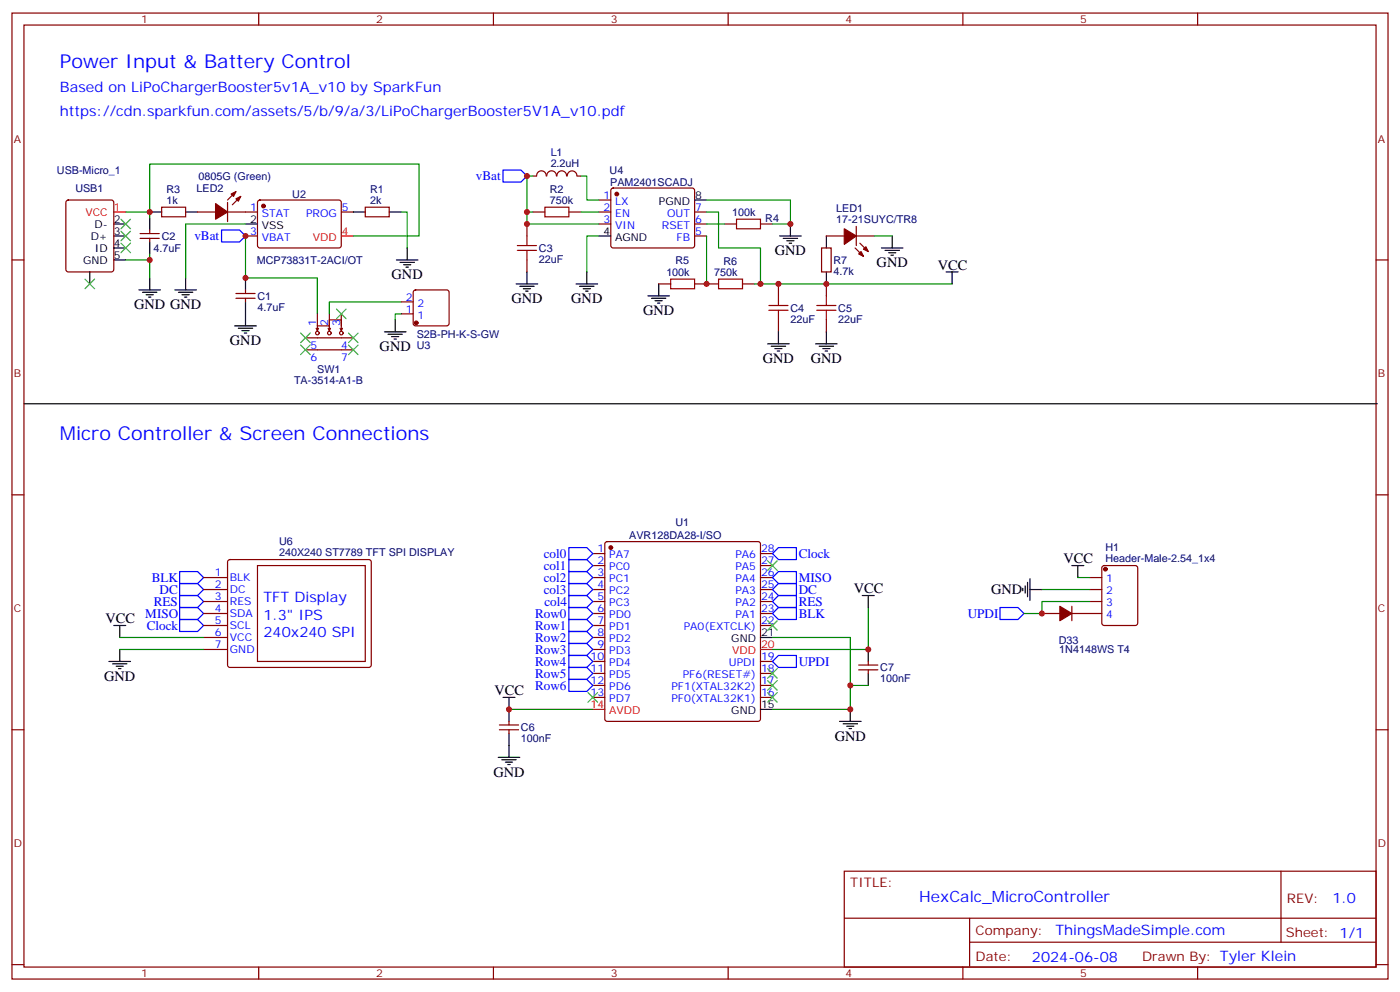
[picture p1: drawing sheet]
<svg xmlns="http://www.w3.org/2000/svg" width="412mm" height="292mm" viewBox="0 0 412 292" stroke-linecap="round" stroke-linejoin="round" font-family="sans-serif">
<g fill="none" stroke="#870000" stroke-width=".35">
<path d="M3.5 3.8h405.4v284.4h-405.4zM7.1 7.4h398.2v277.3h-398.2zM76.2 3.8v3.6M145.3 3.8v3.6M214.5 3.8v3.6M283.6 3.8v3.6M352.8 3.8v3.6M19.6 59.1l.5-.2h12.7l.7 .4v20l-.4 .7h-13l-.6-.4-.1-20zM67 59.6v5.6M69.5 56.4l-2.5 2.5M70.9 57.8l-2.5 2.5M76.1 59.1l.5-.2h23.5l.4 .7v13l-.7 .4-23.5-.1-.5-.6v-12.7z"/>
<path d="M157 51.8h1M158.1 51.8a1.41 1.41 0 0 1 1.4-1.5 1.41 1.41 0 0 1 1.4 1.5M161.1 51.8a1.41 1.41 0 0 1 1.4-1.5 1.41 1.41 0 0 1 1.4 1.5M164.1 51.8a1.41 1.41 0 0 1 1.4-1.5 1.41 1.41 0 0 1 1.4 1.5M167.1 51.8a1.41 1.41 0 0 1 1.4-1.5 1.41 1.41 0 0 1 1.4 1.5M170 51.8h1.1M176.4 58.9h3.5M180.2 55.6l.4-.2h23.3l.5 .2 .2 .5-.1 16.5-.6 .4-23.6-.1-.4-.6v-16.2zM3.5 76.5h3.6M41.3 70.2h5.6M41.3 68.8h5.6M44.1 67.7v1.1"/>
<path d="M44.1 70.2v1M47.6 61h7.1v2.8h-7.1zM58.2 62.4h5.3M67 62.4h8.8M72.3 69.5h3.5M100.5 62.4h3.6M107.6 61h7.1v2.8h-7.1zM155.2 65.9v3.6M155.2 76.5v3.5M157 62.4h3.5M167.6 62.4h3.5M176.4 62.4h3.5"/>
<path d="M176.4 65.9h3.5M204.6 62.4h3.5M204.6 69.5h3.5M204.6 65.9h3.5M213.4 65.9h3.6M224 65.9h3.5M242 73h2.8v7h-2.8zM243.4 69.5h5.3M251.9 73l2.5 2.5M252.2 69.5h5.3M252.2 66.6v5.7M253.3 71.6l2.5 2.4"/>
<path d="M405.3 76.5h3.6M69.5 87.8h5.6M69.5 86.4h5.6M72.3 85.3v1.1M72.3 87.8v1.1M90 99.4h14.1M93.1 96.6l.4 .7M93.5 92.4v3.5M93.8 96.6l-.3 .7M96.7 96.6l.3 .7M97 92.4v3.5v-1.7h3.5v3.1l.4-.7M97.4 96.6l-.4 .7v-1.4h-3.5v1.4"/>
<path d="M100.2 96.6l.3 .7M100.5 92.4v3.5M118.2 92.4h3.5M118.2 88.9h3.5M121.9 85.5l.5-.2h9.2l.5 .2 .2 .5v9.2l-.2 .5-.5 .2h-9.2l-.5-.2-.2-.5v-9.2zM194 83.6h3.6M204.6 83.6h7.1M218.7 83.6h3.5M229.3 83.6v3.5M229.3 94.2v3.5M243.4 83.6v3.5M243.4 94.2v3.5"/>
<path d="M90 103h14.1M3.5 145.7h3.6M178.4 159.6l.5-.2h44.4l.5 .2 .2 .5v51.5l-.2 .5-.5 .2h-44.4l-.5-.2-.2-.5v-51.5zM405.3 145.7h3.6M60 170h7M60 173.5h7M60 177.1h7M67.3 164.9l.4-.2h41l.5 .2 .2 .5-.1 30.6-.6 .5-41.2-.1-.5-.6v-30.4zM75.8 166.5h31.8v28.2h-31.8zM174.6 162.9h3.6M174.6 166.5h3.6M174.6 170h3.6"/>
<path d="M174.6 173.5h3.6M174.6 177.1h3.6M224 162.9h3.5M224 166.5h3.5M224 170h3.5M224 173.5h3.5M224 177.1h3.5M315.7 178.5v4.2M321 170h3.6M321 173.5h3.6M321 177.1h3.6M324.8 166.7l.5-.2h9.1l.7 .4v16.5l-.4 .7h-9.4l-.7-.4v-16.5z"/>
<path d="M60 180.6h7M60 184.1h7M60 187.6h7M60 191.2h7M174.6 180.6h3.6M174.6 184.1h3.6M174.6 187.6h3.6M174.6 191.2h3.6M174.6 194.7h3.6M174.6 198.2h3.6M224 180.6h3.5M224 184.1h3.5"/>
<path d="M224 194.7h3.5M224 198.2h3.5M252.9 197.2h5.7M252.9 195.8h5.7M255.8 194.7v1.1M255.8 197.2v1M306.9 180.6h5.3M315.7 180.6h8.9M3.5 214.8h3.6M147.1 214.8h5.7M147.1 213.4h5.7M149.9 212.3v1.1"/>
<path d="M149.9 214.8v1.1M174.6 201.8h3.6M174.6 205.3h3.6M224 201.8h3.5M224 205.3h3.5M405.3 214.8h3.6M248.7 256.4h156.6v28.3h-156.6zM377.3 256.5v20.8M248.7 270.3h156.5M285.6 277.3h119.6M285.6 270.3v14.1M3.5 284h3.6"/>
<path d="M76.2 284.7v3.5M145.3 284.7v3.5M214.5 284.7v3.5M283.6 284.7v3.5M352.8 284.7v3.5M405.3 284h3.6"/>
<circle cx="93.5" cy="98" r=".53"/>
<circle cx="97" cy="98" r=".53"/>
<circle cx="100.5" cy="98" r=".53"/>
</g>
<g fill="none" stroke="#000" stroke-width=".35">
<path d="M204.6 58.9h3.5M33.5 76.5h3.5M33.5 69.5h3.5M33.5 65.9h3.5M33.5 73h3.5M44.1 64.2v3.5M44.1 71.2v3.6M44.1 62.4h3.5M54.7 62.4h3.5M72.3 65.9h3.5M104.1 62.4h3.5M114.7 62.4h3.5"/>
<path d="M116.8 76.5h6.3M117.8 77.2h4.3M118.9 77.9h2.1M119.6 78.6h.7M119.9 73v3.5M176.4 69.5h3.5M229.7 69.5h6.3M230.7 70.2h4.2M231.8 70.9h2.1M232.5 71.6h.7M232.8 65.9v3.6M243.4 69.5v3.5"/>
<path d="M259.6 73h6.4M260.7 73.7h4.2M261.8 74.4h2.1M262.5 75.1h.7M262.8 69.5v3.5M26.5 80v3.6M40.9 85.3h6.4M42 86h4.2M43 86.7h2.2M43.7 87.5h.7M44.1 81.8v3.5M51.5 85.3h6.4"/>
<path d="M52.6 86h4.2M53.6 86.7h2.1M54.3 87.5h.7M54.7 81.8v3.5M69.1 95.9h6.4M70.2 96.6h4.2M71.3 97.3h2.1M72 98h.7M72.3 81.8v3.5M72.3 88.9v7M113.2 97.7h6.4M114.3 98.4h4.2"/>
<path d="M115.4 99.1h2.1M116.1 99.8h.7M116.4 94.2v3.5M152 83.6h6.4M153.1 84.3h4.2M154.2 85h2.1M154.9 85.7h.7M155.2 80v3.6M169.7 83.6h6.3M170.7 84.3h4.3M171.8 85h2.1M172.5 85.7h.7"/>
<path d="M172.9 80v3.6M190.9 87.1h6.3M191.9 87.8h4.2M193 88.5h2.1M193.7 89.2h.7M194 83.6v3.5M229.3 97.7v3.5M243.4 80v3.6M243.4 97.7v3.5M278.7 80h3.5M280.5 80v3.6M7.1 118.9h398.6"/>
<path d="M226.1 101.2h6.4M227.2 101.9h4.2M228.2 102.6h2.2M229 103.3h.7M240.2 101.2h6.4M241.3 101.9h4.2M242.4 102.6h2.1M243.1 103.3h.7M254 175.3h3.5M255.8 175.3v3.5M301.3 173.2v.7M302 172.5v2.1"/>
<path d="M302.7 171.4v4.2M303.4 173.5h3.5M303.4 170.4v6.3M315.7 166.5h3.6M317.5 166.5v3.5M32.1 194.7h6.4M33.2 195.4h4.2M33.5 184.1h3.5M34.2 196.1h2.1M34.9 196.8h.7M35.3 184.1v3.5M35.3 191.2v3.5"/>
<path d="M224 187.6h3.5M255.8 191.2v3.5M255.8 198.2v3.6M148.2 205.3h3.5M149.9 205.3v7M149.9 215.9v7M224 208.8h3.5M247.3 212.3h6.3M248.4 213h4.2M249.4 213.7h2.1M250.1 214.5h.7M250.5 208.8v3.5"/>
<path d="M146.8 222.9h6.3M147.8 223.6h4.2M148.9 224.3h2.1M149.6 225h.7"/>
</g>
<path d="M33.5 62.4h3.5M100.5 69.5h3.6M224 191.2h3.5M174.6 208.8h3.6" fill="none" stroke="#f00" stroke-width=".35"/>
<g fill="none" stroke="#008700" stroke-width=".35">
<path d="M157 51.8h-1.8v10.6M171.1 51.8h1.8v7.1h3.5M208.1 58.9h24.7v7h-5.3M37 76.5h7.1v5.3M37 62.4h7.1v-14.1h79.4v21.2h-19.4M44.1 62.4v1.8M44.1 74.8v1.7M72.3 65.9h-17.6v15.9M72.3 69.5v12.3h21.2v10.6M118.2 62.4h1.7v10.6M157 62.4h-1.8v3.5h21.2M171.1 62.4h5.3"/>
<path d="M176.4 69.5h-3.5v10.5M208.1 62.4h3.6v10.6h12.3v10.6h-1.8M208.1 65.9h5.3M208.1 69.5v14.1M257.5 69.5h5.3M118.2 92.4h-1.8v1.8M118.2 88.9h-21.2v3.5M224 83.6h56.5M255.8 178.8v12.4h-28.3M306.9 173.5h14.1M317.5 170h3.5M321 177.1h-14.1v3.5h-5.3"/>
<path d="M35.3 187.6h24.7M35.3 191.2h24.7M227.5 187.6h23v21.2h-23M149.9 208.8h24.7M250.5 201.8h5.3"/>
</g>
<g fill="#870000" stroke="#870000" stroke-width=".35">
<path d="M69.5 58.5l1.4-.7-.7 1.4z"/>
<path d="M68.1 57.1l1.4-.7-.7 1.4z"/>
<path d="M63.5 59.9l3.5 2.5-3.5 2.1z"/>
<path d="M254.4 73.3l.7-.7 .7 1.4z"/>
<path d="M252.9 74.8l.7-.8 .8 1.5z"/>
<path d="M248.7 67.3l3.5 2.2-3.5 2.4z"/>
<path d="M312.2 178.5l3.5 2.1-3.5 2.1z"/>
<circle cx="77.6" cy="60.6" r=".53"/>
<circle cx="122.6" cy="95" r=".53"/>
<circle cx="181.7" cy="57.1" r=".53"/>
<circle cx="179.9" cy="161.2" r=".53"/>
<circle cx="325.6" cy="167.5" r=".53"/>
</g>
<g fill="none" stroke="#a10000" stroke-width=".35">
<path d="M152.4 73.7h5.6M152.4 72.3h5.6M155.2 69.5v2.8M155.2 73.7v2.8M160.5 61h7.1v2.8h-7.1zM217 64.5h7v2.8h-7zM197.6 82.2h7v2.8h-7zM211.7 82.2h7v2.8h-7zM226.5 91.3h5.6M226.5 89.9h5.6M229.3 87.1v2.8M229.3 91.3v2.9"/>
<path d="M240.6 91.3h5.6M240.6 89.9h5.6M243.4 87.1v2.8M243.4 91.3v2.9"/>
</g>
<g fill="none" stroke="#00f" stroke-width=".35">
<path d="M148.2 50.1h5.3l1.7 1.7-1.7 1.8h-5.3zM65.3 67.7h5.3l1.7 1.8-1.7 1.7h-5.3zM52.9 168.2h5.3l1.8 1.8-1.8 1.8h-5.3zM52.9 175.3h5.3l1.8 1.8-1.8 1.7h-5.3zM52.9 171.8h5.3l1.8 1.7-1.8 1.8h-5.3zM52.9 178.8h5.3l1.8 1.8-1.8 1.8h-5.3zM167.6 164.7h5.3l1.7 1.8-1.7 1.7h-5.3zM167.6 168.2h5.3l1.7 1.8-1.7 1.8h-5.3zM167.6 171.8h5.3l1.7 1.7-1.7 1.8h-5.3zM167.6 175.3h5.3l1.7 1.8-1.7 1.7h-5.3zM167.6 161.2h5.3l1.7 1.7-1.7 1.8h-5.3zM167.6 178.8h5.3l1.7 1.8-1.7 1.8h-5.3z"/>
<path d="M227.5 162.9l1.8-1.7h5.3v3.5h-5.3zM227.5 170l1.8-1.8h5.3v3.6h-5.3zM227.5 173.5l1.8-1.7h5.3v3.5h-5.3zM227.5 177.1l1.8-1.8h5.3v3.5h-5.3zM294.6 178.8h5.3l1.7 1.8-1.7 1.8h-5.3zM52.9 182.4h5.3l1.8 1.7-1.8 1.8h-5.3zM167.6 200h5.3l1.7 1.8-1.7 1.7h-5.3zM167.6 196.5h5.3l1.7 1.7-1.7 1.8h-5.3zM167.6 192.9h5.3l1.7 1.8-1.7 1.8h-5.3zM167.6 189.4h5.3l1.7 1.8-1.7 1.7h-5.3zM167.6 185.9h5.3l1.7 1.7-1.7 1.8h-5.3zM167.6 182.4h5.3l1.7 1.7-1.7 1.8h-5.3z"/>
<path d="M227.5 180.6l1.8-1.8h5.3v3.6h-5.3zM229.3 192.9h5.3v3.6h-5.3l-1.8-1.8z"/>
</g>
<g fill="none" stroke="#3c3" stroke-width=".35">
<path d="M35.6 64.5l2.9 2.8M35.6 68.1l2.9 2.8M35.6 71.6l2.9 2.8M38.5 64.5l-2.9 2.8M38.5 68.1l-2.9 2.8M38.5 71.6l-2.9 2.8M25 82.2l2.9 2.8M27.9 82.2l-2.9 2.8M88.5 98l2.9 2.9M91.4 98l-2.9 2.9M99.1 91l2.9 2.8M102 91l-2.9 2.8"/>
<path d="M102.7 98l2.8 2.9M105.5 98l-2.8 2.9M88.5 101.6l2.9 2.8M91.4 101.6l-2.9 2.8M102.7 101.6l2.8 2.8M105.5 101.6l-2.8 2.8M226.1 165.1l2.9 2.8M229 165.1l-2.9 2.8M226.1 196.8l2.9 2.8M226.1 182.7l2.9 2.8M229 196.8l-2.9 2.8M229 182.7l-2.9 2.8"/>
<path d="M173.2 203.9l2.8 2.8M176 203.9l-2.8 2.8M226.1 203.9l2.9 2.8M226.1 200.3l2.9 2.9M229 203.9l-2.9 2.8M229 200.3l-2.9 2.9"/>
</g>
<g fill="#c00">
<circle cx="44.1" cy="62.4" r=".88"/>
<circle cx="44.1" cy="76.5" r=".88"/>
<circle cx="155.2" cy="65.9" r=".88"/>
<circle cx="155.2" cy="62.4" r=".88"/>
<circle cx="232.8" cy="65.9" r=".88"/>
<circle cx="208.1" cy="83.6" r=".88"/>
<circle cx="224" cy="83.6" r=".88"/>
<circle cx="229.3" cy="83.6" r=".88"/>
<circle cx="243.4" cy="83.6" r=".88"/>
<circle cx="72.3" cy="69.5" r=".88"/>
<circle cx="155.2" cy="51.8" r=".88"/>
<circle cx="72.3" cy="81.8" r=".88"/>
<circle cx="255.8" cy="191.2" r=".88"/>
<circle cx="149.9" cy="208.8" r=".88"/>
<circle cx="250.5" cy="201.8" r=".88"/>
<circle cx="250.5" cy="208.8" r=".88"/>
<circle cx="306.9" cy="180.6" r=".88"/>
</g>
<g font-size="5.6" fill="#00f">
<text x="17.6" y="20.1">Power Input &amp; Battery Control</text>
<text x="17.6" y="129.4">Micro Controller &amp; Screen Connections</text>
</g>
<text font-size="4.6" fill="#00f" x="270.8" y="265.5">HexCalc_MicroController</text>
<g font-size="4.2" fill="#00f">
<text x="17.6" y="27.1">Based on LiPoChargerBooster5v1A_v10 by SparkFun</text>
<text x="17.6" y="34.2">https://cdn.sparkfun.com/assets/5/b/9/a/3/LiPoChargerBooster5V1A_v10.pdf</text>
<text x="77.6" y="177.1">TFT Display</text>
<text x="77.6" y="182.4">1.3&quot; IPS</text>
<text x="77.6" y="187.6">240x240 SPI</text>
<text x="392.5" y="265.7">1.0</text>
<text x="310.9" y="275.3">ThingsMadeSimple.com</text>
<text x="304" y="283.1">2024-06-08</text>
</g>
<g font-size="4.2">
<text x="228.2" y="75.1">GND</text>
<text x="115.4" y="82.2">GND</text>
<text x="258.2" y="78.6">GND</text>
<text x="276.2" y="79.3">VCC</text>
<text x="150.6" y="89.2">GND</text>
<text x="168.3" y="89.2">GND</text>
<text x="39.5" y="91">GND GND</text>
<text x="189.4" y="92.7">GND</text>
<text x="67.7" y="101.6">GND</text>
<text x="111.8" y="103.3">GND</text>
<text x="224.7" y="106.9">GND</text>
<text x="238.8" y="106.9">GND</text>
<text x="313.3" y="165.8">VCC</text>
<text x="251.5" y="174.6">VCC</text>
<text x="291.9" y="174.9">GND</text>
<text x="31" y="183.4">VCC</text>
<text x="30.7" y="200.3">GND</text>
<text x="145.7" y="204.6">VCC</text>
<text x="245.9" y="218">GND</text>
<text x="145.3" y="228.6">GND</text>
</g>
<g font-size="3.9" fill="#00f">
<text x="140.2" y="53">vBat</text>
<text x="57.3" y="70.6">vBat</text>
<text x="160.2" y="167.7">col1</text>
<text x="160.2" y="164.2">col0</text>
<text x="235.3" y="164.3">Clock</text>
<text x="44.7" y="171.3">BLK</text>
<text x="160.2" y="171.2">col2</text>
<text x="235.3" y="171.3">MISO</text>
<text x="45.3" y="178.3">RES</text>
<text x="47" y="174.8">DC</text>
<text x="160.2" y="174.8">col3</text>
<text x="160.4" y="178.3">col4</text>
<text x="235.3" y="174.8">DC</text>
<text x="235.3" y="178.4">RES</text>
<text x="42.8" y="181.8">MISO</text>
<text x="43.2" y="185.4">Clock</text>
<text x="157.6" y="185.4">Row1</text>
<text x="157.6" y="181.9">Row0</text>
<text x="235.3" y="181.9">BLK</text>
<text x="285.1" y="181.9">UPDI</text>
<text x="157.6" y="189">Row2</text>
<text x="157.6" y="196">Row4</text>
<text x="157.6" y="192.5">Row3</text>
<text x="235.3" y="196">UPDI</text>
<text x="157.6" y="203.1">Row6</text>
<text x="157.6" y="199.5">Row5</text>
</g>
<g font-size="3.9" fill="#800">
<text x="250.5" y="261">TITLE:</text>
<text x="379.1" y="265.7">REV:</text>
<text x="287.4" y="275.2">Company:</text>
<text x="378.7" y="275.8">Sheet: 1/1</text>
<text x="287.4" y="282.9">Date:</text>
<text x="336.4" y="283">Drawn By: Tyler Klein</text>
</g>
<g font-size="3.2" fill="#800">
<text x="41.6" y="6.8">1</text>
<text x="110.8" y="6.8">2</text>
<text x="179.9" y="6.8">3</text>
<text x="249.1" y="6.8">4</text>
<text x="318.2" y="6.8">5</text>
<text x="4.1" y="41.9">A</text>
<text x="405.9" y="41.9">A</text>
<text x="4.1" y="111.1">B</text>
<text x="405.9" y="111.1">B</text>
<text x="4.1" y="180.2">C</text>
<text x="405.9" y="180.2">C</text>
<text x="4.1" y="249.4">D</text>
<text x="405.9" y="249.4">D</text>
<text x="41.6" y="287.7">1</text>
<text x="110.8" y="287.7">2</text>
<text x="179.9" y="287.7">3</text>
<text x="249.1" y="287.7">4</text>
<text x="318.2" y="287.7">5</text>
</g>
<g font-size="3.2" fill="#000080">
<text x="162.2" y="46.1">L1</text>
<text x="16.8" y="51.2">USB-Micro_1</text>
<text x="58.5" y="53">0805G (Green)</text>
<text x="162.2" y="49.2">2.2uH</text>
<text x="179.6" y="51.2">U4</text>
<text x="22.2" y="56.5">USB1</text>
<text x="49" y="59.9">1k</text>
<text x="49" y="56.8">R3</text>
<text x="57.9" y="56.5">LED2</text>
<text x="86.1" y="58.2">U2</text>
<text x="109" y="59.9">2k</text>
<text x="109" y="56.8">R1</text>
<text x="161.9" y="59.9">750k</text>
<text x="161.9" y="56.8">R2</text>
<text x="179.8" y="54.7">PAM2401SCADJ</text>
<text x="215.7" y="63.6">100k</text>
<text x="225.4" y="65.3">R4</text>
<text x="246.4" y="65.6">17-21SUYC/TR8</text>
<text x="246.4" y="62.4">LED1</text>
<text x="47.6" y="70.6">C2</text>
<text x="45.2" y="74.1">4.7uF</text>
<text x="75.6" y="77.6">MCP73831T-2ACI/OT</text>
<text x="158.7" y="77.3">22uF</text>
<text x="158.7" y="74.1">C3</text>
<text x="199" y="77.7">R5</text>
<text x="213.1" y="77.9">R6</text>
<text x="245.5" y="77.7">R7</text>
<text x="196.3" y="81.2">100k</text>
<text x="210.4" y="81.2">750k</text>
<text x="245.5" y="80.8">4.7k</text>
<text x="75.8" y="88.2">C1</text>
<text x="75.8" y="91.4">4.7uF</text>
<text x="232.8" y="94.9">22uF</text>
<text x="232.8" y="91.8">C4</text>
<text x="246.9" y="94.9">22uF</text>
<text x="246.9" y="91.8">C5</text>
<text x="122.8" y="99.6">S2B-PH-K-S-GW</text>
<text x="122.8" y="102.7">U3</text>
<text x="86.6" y="112.9">TA-3514-A1-B</text>
<text x="93.4" y="109.9">SW1</text>
<text x="199" y="155">U1</text>
<text x="82.2" y="160.5">U6</text>
<text x="185.4" y="158.8">AVR128DA28-I/SO</text>
<text x="82.2" y="163.7">240X240 ST7789 TFT SPI DISPLAY</text>
<text x="325.6" y="165.4">Header-Male-2.54_1x4</text>
<text x="325.6" y="162.2">H1</text>
<text x="311.9" y="189.4">D33</text>
<text x="259.3" y="197.6">C7</text>
<text x="312" y="192.3">1N4148WS T4</text>
<text x="259.3" y="200.8">100nF</text>
<text x="153.5" y="215.2">C6</text>
<text x="153.5" y="218.4">100nF</text>
</g>
<g font-size="3.2" fill="#00f">
<text x="177.7" y="58.5">1</text>
<text x="73.7" y="62.1">1</text>
<text x="77.2" y="63.8">STAT</text>
<text x="90.2" y="63.8">PROG</text>
<text x="100.7" y="62.1">5</text>
<text x="177.7" y="62.1">2</text>
<text x="177.7" y="65.6">3</text>
<text x="181.2" y="60.3">LX</text>
<text x="181.2" y="63.8">EN</text>
<text x="196.5" y="63.8">OUT</text>
<text x="204.8" y="65.6">6</text>
<text x="204.8" y="62.1">7</text>
<text x="73.7" y="69.1">3</text>
<text x="77.2" y="70.9">VBAT</text>
<text x="181.2" y="67.3">VIN</text>
<text x="195" y="67.3">RSET</text>
<text x="199.3" y="70.9">FB</text>
<text x="204.8" y="69.1">5</text>
<text x="119.5" y="88.5">2</text>
<text x="93.1" y="95.9" transform="rotate(-90 93.1 95.9)">1</text>
<text x="96.7" y="95.9" transform="rotate(-90 96.7 95.9)">2</text>
<text x="100.2" y="95.9" transform="rotate(-90 100.2 95.9)">3</text>
<text x="119.5" y="92">1</text>
<text x="123" y="93.8">1</text>
<text x="123" y="90.3">2</text>
<text x="91.5" y="102.6">5</text>
<text x="91.5" y="106.2">6</text>
<text x="100.5" y="102.6">4</text>
<text x="100.5" y="106.2">7</text>
<text x="176" y="162.6">1</text>
<text x="176" y="166.1">2</text>
<text x="179.5" y="164.4">PA7</text>
<text x="179.5" y="167.9">PC0</text>
<text x="216.6" y="167.9">PA5</text>
<text x="216.6" y="164.4">PA6</text>
<text x="224.2" y="166.1">27</text>
<text x="224.2" y="162.6">28</text>
<text x="63.2" y="169.7">1</text>
<text x="63.2" y="173.2">2</text>
<text x="67.7" y="171.1">BLK</text>
<text x="176" y="169.7">3</text>
<text x="176" y="173.2">4</text>
<text x="179.5" y="171.4">PC1</text>
<text x="216.6" y="171.4">PA4</text>
<text x="224.2" y="173.2">25</text>
<text x="224.2" y="169.7">26</text>
<text x="325.9" y="171.4">1</text>
<text x="63.2" y="176.7">3</text>
<text x="67.7" y="174.6">DC</text>
<text x="67.7" y="178.1">RES</text>
<text x="176" y="176.7">5</text>
<text x="179.5" y="174.9">PC2</text>
<text x="179.5" y="178.5">PC3</text>
<text x="216.6" y="178.5">PA2</text>
<text x="216.6" y="174.9">PA3</text>
<text x="224.2" y="176.7">24</text>
<text x="325.9" y="174.9">2</text>
<text x="325.9" y="178.5">3</text>
<text x="63.2" y="180.2">4</text>
<text x="63.2" y="183.8">5</text>
<text x="67.7" y="181.6">SDA</text>
<text x="67.7" y="185.2">SCL</text>
<text x="176" y="180.2">6</text>
<text x="176" y="183.8">7</text>
<text x="179.5" y="182">PD0</text>
<text x="179.5" y="185.5">PD1</text>
<text x="201.4" y="185.5">PA0(EXTCLK)</text>
<text x="216.6" y="182">PA1</text>
<text x="224.2" y="183.8">22</text>
<text x="224.2" y="180.2">23</text>
<text x="325.9" y="182">4</text>
<text x="63.2" y="187.3">6</text>
<text x="63.2" y="190.8">7</text>
<text x="67.7" y="188.7">VCC</text>
<text x="176" y="187.3">8</text>
<text x="176" y="190.8">9</text>
<text x="179.5" y="189.1">PD2</text>
<text x="67.7" y="192.2">GND</text>
<text x="173.9" y="194.3">10</text>
<text x="173.9" y="197.9">11</text>
<text x="179.5" y="192.6">PD3</text>
<text x="179.5" y="196.1">PD4</text>
<text x="214.7" y="196.1">UPDI</text>
<text x="224.2" y="197.9">18</text>
<text x="224.2" y="194.3">19</text>
<text x="173.9" y="201.4">12</text>
<text x="179.5" y="199.6">PD5</text>
<text x="179.5" y="203.2">PD6</text>
<text x="197.8" y="203.2">PF1(XTAL32K2)</text>
<text x="201.1" y="199.6">PF6(RESET#)</text>
<text x="224.2" y="201.4">17</text>
<text x="173.9" y="204.9">13</text>
<text x="179.5" y="206.7">PD7</text>
<text x="197.8" y="206.7">PF0(XTAL32K1)</text>
<text x="224.2" y="204.9">16</text>
</g>
<g font-size="3.2">
<text x="204.8" y="58.5">8</text>
<text x="33.5" y="65.6">2</text>
<text x="73.7" y="65.6">2</text>
<text x="194.1" y="60.3">PGND</text>
<text x="26.7" y="70.5">D+</text>
<text x="27.9" y="67">D-</text>
<text x="33.5" y="69.1">3</text>
<text x="77.2" y="67.3">VSS</text>
<text x="177.7" y="69.1">4</text>
<text x="181.2" y="70.9">AGND</text>
<text x="24.5" y="77.6">GND</text>
<text x="28" y="74">ID</text>
<text x="33.5" y="76.2">5</text>
<text x="33.5" y="72.6">4</text>
<text x="215.4" y="189.1">GND</text>
<text x="224.2" y="187.3">21</text>
<text x="224.2" y="208.5">15</text>
<text x="215.4" y="210.2">GND</text>
</g>
<g font-size="3.2" fill="#f00">
<text x="25.1" y="63.5">VCC</text>
<text x="33.5" y="62.1">1</text>
<text x="92.2" y="70.9">VDD</text>
<text x="100.7" y="69.1">4</text>
<text x="224.2" y="190.8">20</text>
<text x="215.6" y="192.6">VDD</text>
<text x="173.9" y="208.5">14</text>
<text x="179.5" y="210.2">AVDD</text>
</g>
</svg>
